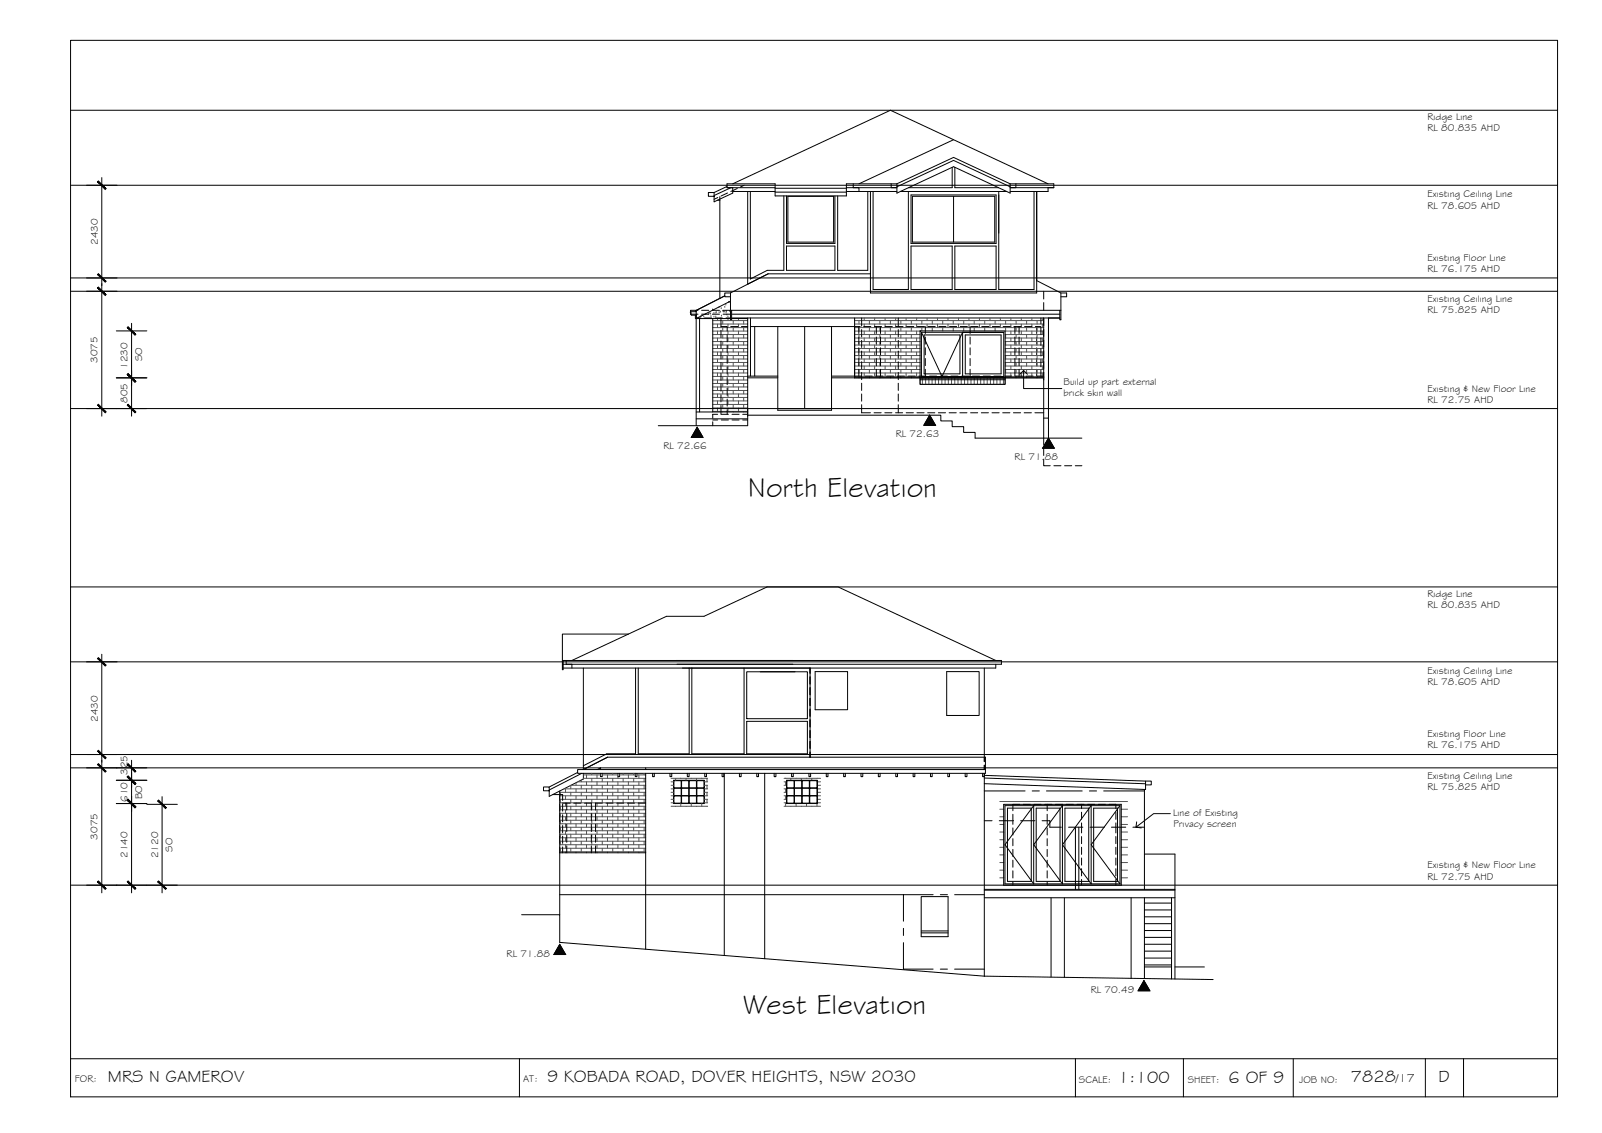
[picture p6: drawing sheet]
<svg xmlns="http://www.w3.org/2000/svg" width="420mm" height="297mm" viewBox="0 0 420 297" stroke-linecap="round" stroke-linejoin="round" font-family="sans-serif">
<!-- layer: BORDER -->
<path d="M18.5 10.6h390v277h-390zM18.5 277.6h390M136.2 277.6v10M282.1 277.6v10M310.4 277.6v10M339.2 277.6v10M373.8 277.6v10M383.8 277.6v10" fill="none" stroke="#000" stroke-width=".26"/>
<!-- layer: CEILING-FLOOR LINES -->
<g fill="none" stroke="#000" stroke-width=".26">
<path d="M18.5 28.9h390M18.5 48.6h390M188.3 51.8l-1 .5M188.8 51.6v.9M190.8 50.6l-1.7 .8M193.4 49.4l-1.7 .8M195.2 48.6l-1 .4M18.5 72.9h390M18.5 76.4h390M273.7 76.4v2M273.7 79.3v2.1M186.9 81v.4"/>
<path d="M226 83.4v2.1M226 86.4v1.9M226 89.2v1.9M226 92v1.9M226 94.8v1.9M226 97.7v1.8M235.6 83.4v2.1M235.6 86.4v1.9M235.6 89.2v1.9M235.6 92v1.9M235.6 94.8v1.9M235.6 97.7v1.8"/>
<path d="M18.5 107.1h390M226 100.5v1.9M226 103.3v1.9M226 106.1v2.1h2.3M229.2 108.2h1.9M232.1 108.2h1.8M234.9 108.2h1.8M235.6 100.5v1.9M235.6 103.3v1.9M235.6 106.1v2.1M237.7 108.2h1.9M240.5 108.2h1.9"/>
<path d="M243.3 108.2h1.9M246.1 108.2h1.9M248.9 108.2h1.9M251.7 108.2h1.9M254.6 108.2h1.8M257.4 108.2h1.8M260.2 108.2h1.9M263 108.2h1.9M265.8 108.2h1.9M268.6 108.2h1.9M271.4 108.2h2.3M273.7 114.9v1.7"/>
<path d="M273.7 117.6v1.8M273.7 120.4v1.7h1.7M276.4 122.1h1.9M279.2 122.1h1.9M282 122.1h1.7M18.5 153.9h390M18.5 173.5h390M18.5 197.8h390M258.2 198.5v1.2M18.5 201.3h390M156.6 201.8l.9-.5v.5M169.3 201.3v.5"/>
<path d="M258.2 207.4h10.6M258.2 200.6v1.2M270.7 207.4h1.9M274.5 207.4h9.3M285.7 207.4h1.9M289.5 207.4h10.7M18.5 232.1h390M244.7 234.6h-7.8v6.9M246.6 234.6h1.9M250.4 234.6h7.8M236.9 247.1v7h7.8M236.9 243.4v1.9"/>
<path d="M246.6 254.1h1.9M250.4 254.1h7.8"/>
</g>
<!-- layer: HATCH -->
<g fill="none" stroke="#545454" stroke-width=".26">
<path d="M190.4 80h.1M191.1 79.3h.1M191.3 79.3h.1M183.9 83h.1M184.6 83.1h.1M185 82.5h.1M185.9 82.4h.1M186.2 82.2h.1M186.4 82.4h.1M186.5 83h.1M186.9 84h9.2M186.9 85h9.2"/>
<path d="M186.9 85.9h9.2M186.9 86.8h9.2M186.9 87.7h9.2M186.9 88.6h9.2M186.9 89.5h9.2M186.9 90.5h9.2M186.9 91.4h9.2M186.9 92.3h9.2M186.9 93.2h9.2M186.9 94.1h9.2M186.9 95h9.2M186.9 96h9.2"/>
<path d="M186.9 96.9h9.2M186.9 97.8h9.2M186.9 98.7h9.2M186.9 99.6h9.2M187.2 82.2h.1M187.2 83.2h.1M187.7 83.1h.1M187.8 82.1h.1M187.8 81.9h.1M188.2 83.5v.5M188.2 85v.9M188.2 86.8v.9"/>
<path d="M188.2 88.6v.9M188.2 90.5v.9M188.2 92.3v.9M188.2 94.1v.9M188.2 96v.9M188.2 97.8v.9M188.2 99.6v.9M188.6 80.7h.1M188.6 82h.1M188.9 81.8h.1M189.2 80.9h.1M189.2 82.9h.1"/>
<path d="M189.6 81.6h.1M189.6 84v1M189.6 85.9v.9M189.6 87.7v.9M189.6 89.5v1M189.6 91.4v.9M189.6 93.2v.9M189.6 95v1M189.6 96.9v.9M189.6 98.7v.9M189.7 81.8h.1M190 81.8h.1"/>
<path d="M190.1 80.6h.1M190.4 82h.1M190.5 81.7h.1M190.6 82.6h.1M190.9 83.1h.1M190.9 83.5v.5M190.9 85v.9M190.9 86.8v.9M190.9 88.6v.9M190.9 90.5v.9M190.9 92.3v.9M190.9 94.1v.9"/>
<path d="M190.9 96v.9M190.9 97.8v.9M190.9 99.6v.9M191.3 81.6h.1M192.3 84v1M192.3 85.9v.9M192.3 87.7v.9M192.3 89.5v1M192.3 91.4v.9M192.3 93.2v.9M192.3 95v1M192.3 96.9v.9"/>
<path d="M192.3 98.7v.9M193.7 83.5v.5M193.7 85v.9M193.7 86.8v.9M193.7 88.6v.9M193.7 90.5v.9M193.7 92.3v.9M193.7 94.1v.9M193.7 96v.9M193.7 97.8v.9M193.7 99.6v.9M195 84v1"/>
<path d="M195 85.9v.9M195 87.7v.9M195 89.5v1M195 91.4v.9M195 93.2v.9M195 95v1M195 96.9v.9M195 98.7v.9M224.1 84h49.6M224.1 85h49.6M224.1 85.9h49.6M224.1 98.7h17.2"/>
<path d="M224.1 86.8h17.2M224.1 87.7h17.2M224.1 88.6h17.2M224.1 89.5h17.2M224.1 90.5h17.2M224.1 91.4h17.2M224.1 92.3h17.2M224.1 93.2h17.2M224.1 94.1h17.2M224.1 95h17.2M224.1 96h17.2M224.1 96.9h17.2"/>
<path d="M224.1 97.8h17.2M225.3 84v1M225.3 85.9v.9M225.3 87.7v.9M225.3 89.5v1M225.3 91.4v.9M225.3 93.2v.9M225.3 95v1M225.3 96.9v.9M225.3 98.7v.4M226.7 83.4v.6M226.7 85v.9"/>
<path d="M226.7 86.8v.9M226.7 88.6v.9M226.7 90.5v.9M226.7 92.3v.9M226.7 94.1v.9M226.7 96v.9M226.7 97.8v.9M228 84v1M228 85.9v.9M228 87.7v.9M228 89.5v1M228 91.4v.9"/>
<path d="M228 93.2v.9M228 95v1M228 96.9v.9M228 98.7v.4M229.4 83.4v.6M229.4 85v.9M229.4 86.8v.9M229.4 88.6v.9M229.4 90.5v.9M229.4 92.3v.9M229.4 94.1v.9M229.4 96v.9"/>
<path d="M229.4 97.8v.9M230.8 84v1M230.8 85.9v.9M230.8 87.7v.9M230.8 89.5v1M230.8 91.4v.9M230.8 93.2v.9M230.8 95v1M230.8 96.9v.9M230.8 98.7v.4M232.1 83.4v.6M232.1 85v.9"/>
<path d="M232.1 86.8v.9M232.1 88.6v.9M232.1 90.5v.9M232.1 92.3v.9M232.1 94.1v.9M232.1 96v.9M232.1 97.8v.9M233.5 84v1M233.5 85.9v.9M233.5 87.7v.9M233.5 89.5v1M233.5 91.4v.9"/>
<path d="M233.5 93.2v.9M233.5 95v1M233.5 96.9v.9M233.5 98.7v.4M234.9 83.4v.6M234.9 85v.9M234.9 86.8v.9M234.9 88.6v.9M234.9 90.5v.9M234.9 92.3v.9M234.9 94.1v.9M234.9 96v.9"/>
<path d="M234.9 97.8v.9M236.3 84v1M236.3 85.9v.9M236.3 87.7v.9M236.3 89.5v1M236.3 91.4v.9M236.3 93.2v.9M236.3 95v1M236.3 96.9v.9M236.3 98.7v.4M237.6 83.4v.6M237.6 85v.9"/>
<path d="M237.6 86.8v.9M237.6 88.6v.9M237.6 90.5v.9M237.6 92.3v.9M237.6 94.1v.9M237.6 96v.9M237.6 97.8v.9M239 84v1M239 85.9v.9M239 87.7v.9M239 89.5v1M239 91.4v.9"/>
<path d="M239 93.2v.9M239 95v1M239 96.9v.9M239 98.7v.4M240.4 83.4v.6M240.4 85v.9M240.4 86.8v.9M240.4 88.6v.9M240.4 90.5v.9M240.4 92.3v.9M240.4 94.1v.9M240.4 96v.9"/>
<path d="M240.4 97.8v.9M241.3 99.1h22.3v1.7h-22.3zM241.8 84v1M241.8 85.9v.9M241.9 99.1v1.7M242.8 99.1v1.7M243.1 85v.9M243.1 83.4v.6M243.6 99.1v1.7M244.5 99.1v1.7M244.5 84v1M244.5 85.9v.9"/>
<path d="M245.3 99.1v1.7M245.9 85v.9M245.9 83.4v.6M246.2 99.1v1.7M247 99.1v1.7M247.3 84v1M247.3 85.9v.9M247.9 99.1v1.7M248.6 85v.9M248.6 83.4v.6M248.7 99.1v1.7M249.6 99.1v1.7"/>
<path d="M250 84v1M250 85.9v.9M250.4 99.1v1.7M251.3 99.1v1.7M251.4 85v.9M251.4 83.4v.6M252.1 99.1v1.7M252.8 84v1M252.8 85.9v.9M253 99.1v1.7M253.8 99.1v1.7M254.1 85v.9"/>
<path d="M254.1 83.4v.6M254.7 99.1v1.7M255.5 84v1M255.5 85.9v.9M255.5 99.1v1.7M256.4 99.1v1.7M256.9 85v.9M256.9 83.4v.6M257.2 99.1v1.7M258.1 99.1v1.7M258.3 84v1M258.3 85.9v.9"/>
<path d="M258.9 99.1v1.7M259.6 85v.9M259.6 83.4v.6M259.8 99.1v1.7M260.6 99.1v1.7M261 84v1M261 85.9v.9M261.5 99.1v1.7M262.3 99.1v1.7M262.4 85v.9M262.4 83.4v.6M263.2 99.1v1.7"/>
<path d="M263.6 86.8h10.1M263.6 87.7h10.1M263.6 88.6h10.1M263.6 89.5h10.1M263.6 90.5h10.1M263.6 91.4h10.1M263.6 92.3h10.1M263.6 93.2h10.1M263.6 94.1h10.1M263.6 95h10.1M263.6 96h10.1M263.6 96.9h10.1"/>
<path d="M263.6 97.8h10.1M263.6 98.7h10.1M263.7 84v1M263.7 85.9v.9M263.7 87.7v.9M263.7 89.5v1M263.7 91.4v.9M263.7 93.2v.9M263.7 95v1M263.7 96.9v.9M263.7 98.7v.4M265.1 83.4v.6"/>
<path d="M265.1 85v.9M265.1 86.8v.9M265.1 88.6v.9M265.1 90.5v.9M265.1 92.3v.9M265.1 94.1v.9M265.1 96v.9M265.1 97.8v.9M266.5 84v1M266.5 85.9v.9M266.5 87.7v.9M266.5 89.5v1"/>
<path d="M266.5 91.4v.9M266.5 93.2v.9M266.5 95v1M266.5 96.9v.9M266.5 98.7v.4M267.9 83.4v.6M267.9 85v.9M267.9 86.8v.9M267.9 88.6v.9M267.9 90.5v.9M267.9 92.3v.9M267.9 94.1v.9"/>
<path d="M267.9 96v.9M267.9 97.8v.9M269.2 84v1M269.2 85.9v.9M269.2 87.7v.9M269.2 89.5v1M269.2 91.4v.9M269.2 93.2v.9M269.2 95v1M269.2 96.9v.9M269.2 98.7v.4M270.6 83.4v.6"/>
<path d="M270.6 85v.9M270.6 86.8v.9M270.6 88.6v.9M270.6 90.5v.9M270.6 92.3v.9M270.6 94.1v.9M270.6 96v.9M270.6 97.8v.9M272 84v1M272 85.9v.9M272 87.7v.9M272 89.5v1"/>
<path d="M272 91.4v.9M272 93.2v.9M272 95v1M272 96.9v.9M272 98.7v.4M273.4 97.8v.9M273.4 83.4v.6M273.4 85v.9M273.4 86.8v.9M273.4 88.6v.9M273.4 90.5v.9M273.4 92.3v.9"/>
<path d="M273.4 94.1v.9M273.4 96v.9M186.9 100.5h9.2M186.9 101.4h9.2M186.9 102.4h9.2M186.9 103.3h9.2M186.9 104.2h9.2M186.9 105.1h9.2M186.9 106h9.2M186.9 106.9h9.2M186.9 107.9h9.2M188.2 106.9v1"/>
<path d="M188.2 101.4v1M188.2 103.3v.9M188.2 105.1v.9M189.6 100.5v.9M189.6 102.4v.9M189.6 104.2v.9M189.6 106v.9M189.6 107.9v.1M190.9 106.9v1M190.9 101.4v1M190.9 103.3v.9M190.9 105.1v.9"/>
<path d="M192.3 100.5v.9M192.3 102.4v.9M192.3 104.2v.9M192.3 106v.9M192.3 107.9v.1M193.7 106.9v1M193.7 101.4v1M193.7 103.3v.9M193.7 105.1v.9M195 100.5v.9M195 102.4v.9M195 104.2v.9"/>
<path d="M195 106v.9M195 107.9v.1M146.8 211.4h22.5M146.8 212.3h22.5M146.8 213.2h22.5M146.8 214.1h22.5M146.8 215h22.5M146.8 216h22.5M146.8 216.9h22.5M146.8 217.8h22.5M146.8 218.7h22.5M146.8 219.6h22.5"/>
<path d="M146.8 207.7h22.5M146.8 208.6h22.5M146.8 209.6h22.5M146.8 210.5h22.5M146.9 207.7v.9M146.9 209.6v.9M146.9 211.4v.9M146.9 213.2v.9M146.9 215v1M146.9 216.9v.9M146.9 218.7v.9M147.9 206.8h21.4"/>
<path d="M148.3 210.5v.9M148.3 206.8v.9M148.3 208.6v1M148.3 212.3v.9M148.3 214.1v.9M148.3 216v.9M148.3 217.8v.9M148.3 219.6v.9M149.7 205.9v.9M149.7 207.7v.9M149.7 209.6v.9M149.7 211.4v.9"/>
<path d="M149.7 213.2v.9M149.7 215v1M149.7 216.9v.9M149.7 218.7v.9M149.7 205.9h19.6M151.1 210.5v.9M151.1 205.2v.7M151.1 206.8v.9M151.1 208.6v1M151.1 212.3v.9M151.1 214.1v.9M151.1 216v.9"/>
<path d="M151.1 217.8v.9M151.1 219.6v.9M151.5 205h17.8M152.4 204.5v.5M152.4 205.9v.9M152.4 207.7v.9M152.4 209.6v.9M152.4 211.4v.9M152.4 213.2v.9M152.4 215v1M152.4 216.9v.9M152.4 218.7v.9"/>
<path d="M153 203.2h4.5M153 204.1h16.3M153.8 210.5v.9M153.8 203.2v.9M153.8 205v.9M153.8 206.8v.9M153.8 208.6v1M153.8 212.3v.9M153.8 214.1v.9M153.8 216v.9M153.8 217.8v.9M153.8 219.6v.9"/>
<path d="M155.2 202.7v.5M155.2 204.1v.9M155.2 205.9v.9M155.2 207.7v.9M155.2 209.6v.9M155.2 211.4v.9M155.2 213.2v.9M155.2 215v1M155.2 216.9v.9M155.2 218.7v.9M156.6 210.5v.9M156.6 203.2v.9"/>
<path d="M156.6 205v.9M156.6 206.8v.9M156.6 208.6v1M156.6 212.3v.9M156.6 214.1v.9M156.6 216v.9M156.6 217.8v.9M156.6 219.6v.9M158 203.2h4.1M158 204.1v.9M158 205.9v.9M158 207.7v.9"/>
<path d="M158 209.6v.9M158 211.4v.9M158 213.2v.9M158 215v1M158 216.9v.9M158 218.7v.9M159.3 210.5v.9M159.3 203.2v.9M159.3 205v.9M159.3 206.8v.9M159.3 208.6v1M159.3 212.3v.9"/>
<path d="M159.3 214.1v.9M159.3 216v.9M159.3 217.8v.9M159.3 219.6v.9M160.7 202.7v.5M160.7 204.1v.9M160.7 205.9v.9M160.7 207.7v.9M160.7 209.6v.9M160.7 211.4v.9M160.7 213.2v.9M160.7 215v1"/>
<path d="M160.7 216.9v.9M160.7 218.7v.9M162.1 210.5v.9M162.1 203.6v.5M162.1 205v.9M162.1 206.8v.9M162.1 208.6v1M162.1 212.3v.9M162.1 214.1v.9M162.1 216v.9M162.1 217.8v.9M162.1 219.6v.9"/>
<path d="M162.5 203.2h4.1M163.4 202.7v.5M163.4 204.1v.9M163.4 205.9v.9M163.4 207.7v.9M163.4 209.6v.9M163.4 211.4v.9M163.4 213.2v.9M163.4 215v1M163.4 216.9v.9M163.4 218.7v.9M164.8 210.5v.9"/>
<path d="M164.8 203.2v.9M164.8 205v.9M164.8 206.8v.9M164.8 208.6v1M164.8 212.3v.9M164.8 214.1v.9M164.8 216v.9M164.8 217.8v.9M164.8 219.6v.9M166.2 202.7v.5M166.2 204.1v.9M166.2 205.9v.9"/>
<path d="M166.2 207.7v.9M166.2 209.6v.9M166.2 211.4v.9M166.2 213.2v.9M166.2 215v1M166.2 216.9v.9M166.2 218.7v.9M167.1 203.2h2.2M167.6 210.5v.9M167.6 203.2v.9M167.6 205v.9M167.6 206.8v.9"/>
<path d="M167.6 208.6v1M167.6 212.3v.9M167.6 214.1v.9M167.6 216v.9M167.6 217.8v.9M167.6 219.6v.9M168.9 202.7v.5M168.9 204.1v.9M168.9 205.9v.9M168.9 207.7v.9M168.9 209.6v.9M168.9 211.4v.9"/>
<path d="M168.9 213.2v.9M168.9 215v1M168.9 216.9v.9M168.9 218.7v.9M176 204.1h9.6M176 205h.6M176 205.9h.6M176 206.8h.6M176 207.7h.6M176 208.6h.6M176 209.6h.6M176 210.5h.6"/>
<path d="M176 211.4h9.6M177.2 204.1v.5M177.2 211.4h.1M178.5 204v.1M178.5 210.7v.7M179.9 204.1v.5M179.9 211.4h.1M181.3 204v.1M181.3 210.7v.7M182.7 204.1v.5M182.7 211.4h.1M184.1 204v.1"/>
<path d="M184.1 210.7v.7M184.7 205h.9M184.7 205.9h.9M184.7 206.8h.9M184.7 207.7h.9M184.7 208.6h.9M184.7 209.6h.9M184.7 210.5h.9M185.4 204.1v.9M185.4 205.9v.9M185.4 207.7v.9M185.4 209.6v.9"/>
<path d="M185.4 211.4h.1M205.6 204.1h9.6M205.6 205h.7M205.6 205.9h.7M205.6 206.8h.7M205.6 207.7h.7M205.6 208.6h.7M205.6 209.6h.7M205.6 210.5h.7M205.6 211.4h9.6M206 204v.1M206 205v.9"/>
<path d="M206 206.8v.9M206 208.6v1M206 210.5v.9M207.4 204.1v.5M207.4 211.4h.1M208.8 204v.1M208.8 210.7v.7M210.2 204.1v.5M210.2 211.4h.1M211.5 204v.1M211.5 210.7v.7M212.9 204.1v.5"/>
<path d="M212.9 211.4h.1M214.3 204v.1M214.3 210.7v.7M214.4 205h.8M214.4 205.9h.8M214.4 206.8h.8M214.4 207.7h.8M214.4 208.6h.8M214.4 209.6h.8M214.4 210.5h.8M262.2 210.1h33.5M262.2 212.1h1"/>
<path d="M262.2 214.1h1M262.2 216.1h1M262.2 218.1h1M294.1 212.1h1.6M294.1 214.1h1.6M294.1 216.1h1.6M294.1 218.1h1.6M146.8 220.5h22.5M146.8 221.5h22.5M146.8 222.4h22.5M146.8 223.3h22.5M146.9 220.5v1"/>
<path d="M146.9 222.4v.9M148.3 221.5v.9M148.3 223.3v.3M149.7 220.5v1M149.7 222.4v.9M151.1 221.5v.9M151.1 223.3v.3M152.4 220.5v1M152.4 222.4v.9M153.8 221.5v.9M153.8 223.3v.3M155.2 220.5v1"/>
<path d="M155.2 222.4v.9M156.6 221.5v.9M156.6 223.3v.3M158 220.5v1M158 222.4v.9M159.3 221.5v.9M159.3 223.3v.3M160.7 220.5v1M160.7 222.4v.9M162.1 221.5v.9M162.1 223.3v.3M163.4 220.5v1"/>
<path d="M163.4 222.4v.9M164.8 221.5v.9M164.8 223.3v.3M166.2 220.5v1M166.2 222.4v.9M167.6 221.5v.9M167.6 223.3v.3M168.9 220.5v1M168.9 222.4v.9M262.2 232.1h33.5M262.2 220.1h1M262.2 222.1h1"/>
<path d="M262.2 224.1h1M262.2 226.1h1M262.2 228.1h1M262.2 230.1h1M294.1 220.1h1.6M294.1 222.1h1.6M294.1 224.1h1.6M294.1 226.1h1.6M294.1 228.1h1.6M294.1 230.1h1.6"/>
</g>
<!-- layer: DIMENSION -->
<g fill="none" stroke="#000" stroke-width=".26">
<path d="M22.7 48.6h8M26.7 46.6v62.5M22.7 76.4h8M22.7 72.9h8M30.5 86.8h8M30.5 99.1h8M34.5 84.8v24.3M22.7 107.1h15.8M22.7 173.5h8M26.7 171.5v62.6M22.7 197.8h8M34.5 199.3v7.3"/>
<path d="M22.7 201.3h15.8M30.5 204.6h8M30.5 210.7h8M34.5 202.6v10.1M34.5 208.7v25.4M38.5 210.9h8M42.5 208.9v25.2M22.7 232.1h23.8"/>
</g>
<!-- layer: 0 -->
<g fill="#000" stroke="#000" stroke-width=".26">
<path d="M25.6 47.7l2 2 .2-.2zM25.6 47.7l.2-.3 2 2.1z"/>
<path d="M25.6 72l2.2 1.8-2-2.1zM25.6 72l2.2 1.8-.2 .2z"/>
<path d="M25.6 75.5l2 2 .2-.2zM25.6 75.5l.2-.2 2 2z"/>
<path d="M33.6 98l-.2 .2 2.2 1.8zM33.4 98.2l2.2 1.8-.2 .2z"/>
<path d="M33.4 85.9l2 2 .2-.2zM33.6 85.7l2 2-2.2-1.8z"/>
<path d="M25.8 106l-.2 .2 2.2 1.8zM25.6 106.2l2.2 1.8-.2 .2z"/>
<path d="M33.6 106l-.2 .2 2.2 1.8zM33.4 106.2l2.2 1.8-.2 .2z"/>
<path d="M33.4 98.2l2 2 .2-.2zM33.6 98l2 2-2.2-1.8z"/>
<path d="M25.6 172.6l2 2 .2-.2zM25.6 172.6l.2-.2 2 2z"/>
<path d="M25.6 196.9l2.2 1.8-2-2zM25.6 196.9l2.2 1.8-.2 .2z"/>
<path d="M25.6 200.4l2 2 .2-.2zM25.6 200.4l.2-.2 2 2z"/>
<path d="M33.6 203.5l-.2 .2 2.2 1.8zM33.4 203.7l2.2 1.8-.2 .2z"/>
<path d="M33.6 203.5l-.2 .2 2.2 1.8zM33.4 203.7l2.2 1.8-.2 .2z"/>
<path d="M33.4 200.4l2 2 .2-.2zM33.6 200.2l2 2-2.2-1.8z"/>
<path d="M33.4 209.8l2 2 .2-.2zM33.6 209.6l2 2-2.2-1.8z"/>
<path d="M33.4 209.8l2 2 .2-.2zM33.6 209.6l2 2-2.2-1.8z"/>
<path d="M41.4 210l2 2 .2-.2zM41.6 209.8l2 2-2.2-1.8z"/>
<path d="M25.8 231l-.2 .2 2.2 1.8zM25.6 231.2l2.2 1.8-.2 .2z"/>
<path d="M33.6 231l-.2 .2 2.2 1.8zM33.4 231.2l2.2 1.8-.2 .2z"/>
<path d="M41.6 231l-.2 .2 2.2 1.8zM41.4 231.2l2.2 1.8-.2 .2z"/>
</g>
<!-- layer: WINDOWS -->
<g fill="none" stroke="#000" stroke-width=".26">
<path d="M241.7 87.1h21.6h-10.8M241.7 87.1l5.4 11.6 5.4-11.6M241.7 87.1v11.6h21.6v-11.6M242.4 87.8h9.4v10.2h-9.4zM252.5 87.1v11.6M253.2 87.8h9.4v10.2h-9.4zM176.6 204.6h8.1v6.1h-8.1zM176.7 204.7h2v1.9h-2zM176.7 206.7h2v1.9h-2zM176.7 208.7h2v1.9h-2zM178.8 204.7h1.8v1.9h-1.8zM178.8 206.7h1.8v1.9h-1.8z"/>
<path d="M178.8 208.7h1.8v1.9h-1.8zM180.7 204.7h2v1.9h-2zM180.7 206.7h2v1.9h-2zM180.7 208.7h2v1.9h-2zM182.8 204.7h1.8v1.9h-1.8zM182.8 206.7h1.8v1.9h-1.8zM182.8 208.7h1.8v1.9h-1.8zM206.3 204.6h8.1v6.1h-8.1zM206.4 204.7h1.9v1.9h-1.9zM206.4 206.7h1.9v1.9h-1.9zM206.4 208.7h1.9v1.9h-1.9zM208.4 204.7h1.9v1.9h-1.9z"/>
<path d="M208.4 206.7h1.9v1.9h-1.9zM208.4 208.7h1.9v1.9h-1.9zM210.4 204.7h1.9v1.9h-1.9zM210.4 206.7h1.9v1.9h-1.9zM210.4 208.7h1.9v1.9h-1.9zM212.4 204.7h1.9v1.9h-1.9zM212.4 206.7h1.9v1.9h-1.9zM212.4 208.7h1.9v1.9h-1.9zM264.2 211.9h6.3v19.2h-6.3zM271.1 211.2v20.5l-7.5-10.2zM271.8 211.9h6.2v19.2h-6.2zM278.6 211.2v20.5l-7.5-10.2z"/>
<path d="M279.3 211.9h6.2v19.2h-6.2zM286.2 211.2v20.5l-7.6-10.2zM286.8 211.9h6.3v19.2h-6.3zM293.7 211.2l-7.5 10.3 7.5 10.2M293.7 211.2h-30.1v20.5h30.1M293.7 211.2v20.5"/>
</g>
<!-- layer: EXISTING -->
<g fill="none" stroke="#000" stroke-width=".26">
<path d="M250.1 36.6l-24.8 11.6M188.2 52.5h.6v25.7M190.7 49.2h1.5v1M190.7 49.2h12.6M190.7 48.9l-3.4 1.6M191.7 49.2l-4.4 2.1M192.2 50.2v.4l-4.9 2.3v-2.4h-1.5v1h1.5M192.2 50.2h11.1M192.2 48.2l41.3-19.3 41.4 19.3M196.1 50.2v24.3M196.8 50.2v22.9l4.4-2.2h4.4v-19.5M203.3 49.4h18.7"/>
<path d="M203.3 50.4h18.7M206.3 51.4v12.4h12.7v-12.4M206.6 51.5h12v12h-12zM222 50.2h13.2M223.8 48.2v1h1.5v1M227.6 50.2v20.7h-7.9v-19.5M228.3 50.2v26.6h43.6v-26.6v23.4l6.3 3.2v7h-.3v-2.4M229 50.2v25.7h9.2v-25.7M233.7 48.2v1h1.5h-13.2M235.2 48.2h-13.2v3.2h-18.7v-3.2h-12.6v1M235.2 48.2v2.4l14.9-6.9 14.8 6.9v-2.4M235.2 48.2l14.9-6.9 14.8 6.9"/>
<path d="M235.2 49l14.9-6.9 14.8 6.9M236.2 50.2h27.8M238.9 51.1h22.3v12.7h-22.3zM239.3 51.5h21.6v12h-21.6zM249.7 43.9v5.3h-11.4M250.1 51.5v12M250.4 43.9v5.3h11.5M261.9 50.2v25.7h9.3v-25.7M264.9 48.2h11.5v1h-11.5h1.5v-1M274.9 49.2v1h-10M190.1 77.6l-7.5 3.8M191.6 76.8h-1.5v1h1.5"/>
<path d="M191.6 76.8v7h.3v-2.4M206.3 64.5h12.7v6.4h-12.7zM228.3 71.8h-26.8l-9.9 5M238.9 64.5h10.8v11.4h-10.8zM250.4 64.5h10.8v11.4h-10.8zM278.2 76.8h1.5v1h-1.5M182.6 82.4v1h1.2M183.1 81.4h-2v1h2M184 81.4h1.9M184 82.4h1.9M184.8 83.4h1.8M186.8 81.4h1.9"/>
<path d="M186.8 82.4h1.9M187.6 83.4h1.8M189.1 85.6h1.6v1.2M189.1 83.4v2.3M189.1 86.6v1.9M189.1 89.4v1.9M189.1 92.2v1.9M189.1 95.1v1.8M189.1 97.9v1.8M189.6 81.4h88.6M189.6 82.4h2M190.4 83.4h1.2"/>
<path d="M190.7 87.7v1.9M190.7 90.5v1.9M190.7 93.4v1.8M190.7 96.2v1.9M190.7 99v1.9M191.7 85.6h1.8M191.9 83.4h86M191.9 82.4h86M194.5 85.6h1.6M196.1 83.4v28.2M196.1 98.6h7.9M196.1 99.1h7.9"/>
<path d="M196.8 85.6h28.8M196.8 83.4v15.2M197.9 85.6v13M204 85.6v22h14.1v-22M211 85.6v21.5M218.1 98.6h7.9M218.1 99.1h55.6M224.1 85.6v13M225.2 85.6v1.8M225.2 88.4v1.8M225.2 91.2v1.8M225.2 94v1.9"/>
<path d="M225.2 96.8v1.8M226.5 85.6h1.9M226.9 98.6h1.9M229.3 85.6h1.9M229.7 98.6h1.9M229.8 85.6v1.8M229.8 88.4v1.8M229.8 91.2v1.8M229.8 94v1.9M229.8 96.8v1.8M230.9 85.6v1.8M230.9 88.4v1.8"/>
<path d="M230.9 91.2v1.8M230.9 94v1.9M230.9 96.8v1.8M232.2 85.6h1.8M232.5 98.6h1.9M235 85.6h1.8M235.3 98.6h1.9M237.8 85.6h1.9M238.2 98.6h1.8M240.6 85.6h1.9M241 98.6h1.9M242.7 85.6v1.8"/>
<path d="M242.7 88.4v1.8M242.7 91.2v1.8M242.7 94v1.9M242.7 96.8v1.8M243.4 85.6h1.9M243.8 98.6h1.8M246.2 85.6h1.9M246.6 98.6h1.9M249 85.6h1.9M249.4 98.6h1.9M251.8 85.6h1.9M252.2 98.6h1.9"/>
<path d="M254.4 85.6v1.8M254.4 88.4v1.8M254.4 91.2v1.8M254.4 94v1.9M254.4 96.8v1.8M254.7 85.6h1.8M255 98.6h1.9M257.5 85.6h1.8M257.8 98.6h1.9M260.3 85.6h1.9M260.7 98.6h1.8M263.1 85.6h1.9"/>
<path d="M263.5 98.6h1.9M265.9 85.6h1.9M266.2 85.6v1.8M266.2 88.4v1.8M266.2 91.2v1.8M266.2 94v1.9M266.2 96.8v1.8M266.3 98.6h1.8M267.3 85.6v1.8M267.3 88.4v1.8M267.3 91.2v1.8M267.3 94v1.9"/>
<path d="M267.3 96.8v1.8M268.7 85.6h1.9M269.1 98.6h1.9M271.5 85.6h1.5M271.9 85.6v1.8M271.9 88.4v1.8M271.9 91.2v1.8M271.9 94v1.9M271.9 96.8v1.8h1.8M273 83.4v1.5M273 85.8v1.9M273 88.6v1.9"/>
<path d="M273 91.5v1.8M273 94.3v1.9M273 97.1v1.5M273.7 83.4v2M273.7 86.3v1.9M273.7 89.1v1.9M273.7 92v1.8M273.7 94.8v1.8M273.7 97.6v17.3M275 83.4v31.5M186.9 110.1h1.3M186.9 110.6v1"/>
<path d="M188.2 108.6h-1.3v1M189.1 100.7v1.8M189.1 103.5v1.9M189.1 106.3v2.3M189.2 108.6h1.8M189.2 110.1h1.8M190.7 101.8v1.9M190.7 104.6v1.9M190.7 107.4v1.2M192 108.6h1.9M192 110.1h1.9M194.8 108.6h1.3"/>
<path d="M194.8 110.1h1.3M204 107.1h14.1M273.7 109.6h1.3M147.5 173.2h115.1v1h-114.9M148.5 173.2v1M150 173.2l24.8-11.6h9.8l16.6-7.7h18.6l41.4 19.3M150 174.2v.9M153 175.1v26.7l6.3-3.3h99.2v4.2h-107v-.9h107M164.9 166.2h-17.4v9.4h.2v-2.4M166.7 175.1v22.5h-7.6l-6.1 3.2M167.4 175.1v22.5h13.3v-22.5M181.4 175.1v22.5h13.7v-22.5"/>
<path d="M195.8 176.1h16v12.3h-16zM199.4 176.1h9.1M212.5 175.1v23.4M213.8 176.1h8.5v10h-8.5zM248.3 176.1h8.5v11.5h-8.5zM258.2 175.1v23.4M261.2 174.2v.9h-113.5M195.8 189.1h16v8.5h-16zM145 208.3h2.6v1.5M146.8 208.3v1.5M146.8 210.8v1.9M146.8 213.6v1.9"/>
<path d="M146.8 216.4v1.9M146.8 219.2v1.9M147.6 210.8v1.9M147.6 213.6v1.9M147.6 216.4v1.9M147.6 219.2v1.9M147.6 210.6h1.9M148.6 210.6v1.8M148.6 213.3v1.9M148.6 216.1v1.9M148.6 218.9v1.9M150.5 210.6h1.9"/>
<path d="M151.5 202.5l-7.5 3.8M152.6 202.7l-8.6 4.4M153 202.7v1.5l-9 4.6v-2.5h-1.5v1h1.5M153.3 210.6h1.9M155.1 210.6v1.8M155.1 213.3v1.9M155.1 216.1v1.9M155.1 218.9v1.9M156.1 210.6h1.9M156.2 210.6v1.8M156.2 213.3v1.9M156.2 216.1v1.9"/>
<path d="M156.2 218.9v1.9M157.5 202.7v.9h.5v-.9M158.9 210.6h1.9M161.7 210.6h1.9M162.1 202.7v.9h.4v-.9M164.5 210.6h1.9M166.6 202.7v.9h.5v-.9M167.4 210.6h1.9M171.2 202.7v.9h.4v-.9M175.7 202.7v.9h.5v-.9M180.3 202.7v.9h.4v-.9M184.8 202.7v.9h.5v-.9"/>
<path d="M189.4 202.7v.9h.4v-.9M190 202.7v47.8M193.9 202.7v.9h.5v-.9M198.5 202.7v.9h.4v-.9M200.6 202.7v48.6M203 202.7v.9h.5v-.9M207.6 202.7v.9h.5v-.9M212.2 202.7v.9h.4v-.9M216.7 202.7v.9h.5v-.9M221.3 202.7v.9h.4v-.9M225.8 202.7v.9h.5v-.9M230.4 202.7v.9h.4v-.9"/>
<path d="M234.9 202.7v.9h.5v-.9M239.5 202.7v.9h.4v-.9M244 202.7v.9h.5v-.9M248.6 202.7v.9h.4v-.9M253.1 202.7v.9h.5v-.9M257.7 202.7v.9h.5v-.9v53.2M258.2 203.3l43.7 1.5v1h-1.5M258.2 204l42.2 1.5M265.6 213.5v2.6M265.6 217.1v1.8M265.6 219.9v1.8M267.4 210.9h-1.8v1.6"/>
<path d="M268.4 210.9h1.8M271.2 210.9h1.9M274 210.9h1.9M274.6 213.5v2.6M274.6 210.9v1.6M274.6 217.1v1.8M274.6 219.9v1.8M276.8 210.9h1.9M279.6 210.9h1.9M282.1 216.9v16.3M282.4 210.9h1.9M282.9 216.9v16.3"/>
<path d="M283.7 215.7v2.7M283.7 210.9v1.1M283.7 212.9v1.9M283.7 219.3v1.9M285.2 210.9h1.9M288.1 210.9h1.8M290.9 210.9h1.8v1.1M292.7 215.7v2.7M292.7 212.9v1.9M292.7 219.3v1.9M300.2 207v26.2M300.4 204.8v2.2l-42.2-1.5"/>
<path d="M146.8 222v17.8M146.8 234.6h90.1M146.8 223.6h22.5v25.2M147.6 222v1.6M148.6 221.8v1.8M155.1 221.8v1.8M156.2 221.8v1.8M241.6 235.1h7.1v10.5h-7.1zM258.2 233.2h50M258.2 233.4h50M258.2 235.4h50M265.6 222.7v1.9"/>
<path d="M265.6 225.5v1.9M265.6 228.3v1.9M265.6 231.1v1M274.6 222.7v1.9M274.6 225.5v1.9M274.6 228.3v1.9M274.6 231.1v1M275.7 235.4v20.8M279.2 235.4v20.8M283.7 222.1v1.9M283.7 224.9v1.9M283.7 227.7v1.9"/>
<path d="M283.7 230.6v1.5M292.7 222.1v1.9M292.7 224.9v1.9M292.7 227.7v1.9M292.7 230.6v1.5M296.7 235.4v21.2M300.2 235.4v21.2M300.2 223.9h8v32.8M300.2 236.8h7.1M300.2 238.6h7.1M307.3 235.4v21.3M241.6 244.1h7.1"/>
<path d="M241.6 244.6h7.1M300.2 240.4h7.1M300.2 242.2h7.1M300.2 244h7.1M300.2 245.8h7.1M300.2 247.6h7.1M300.2 249.4h7.1M300.2 251.2h7.1M300.2 253h7.1"/>
</g>
<!-- layer: GRDLEV -->
<path d="M172.6 111.6h23.5M196.1 108.9h50.6v1.5h3v1.5h3v1.5h3v1.5h28M136.8 239.8h10v7.3l111.4 8.8 60 .9M300.2 253.5h7.1M308.2 253.5h7.7" fill="none" stroke="#000" stroke-width=".26"/>
<!-- layer: LEVELS -->
<path d="M182.8 112l1.6 2.7h-3.1zM243.8 108.9l1.5 2.6h-3zM275 114.9l1.5 2.6h-3zM146.8 247.6l1.5 2.6h-3zM300 257.1l1.6 2.7h-3.1z" fill="#000" stroke="#000" stroke-width=".26"/>
<path d="M182.8 112l1.6 2.7h-3.1zM243.8 108.9l1.5 2.6h-3zM275 114.9l1.5 2.6h-3zM146.8 247.6l1.5 2.6h-3zM300 257.1l1.6 2.7h-3.1z" fill="none" stroke="#000" stroke-width=".26"/>
<!-- layer: NEWWORK -->
<g fill="none" stroke="#000" stroke-width=".26">
<path d="M190.1 77.6l-7.7 3.9 .2 .2-1.6 .1 .2 .2 .1 .6h1.3M191.6 78.9l-9 4.6M182.4 82.6v.9h.2M182.6 81.4v30.2M182.6 83.5h9M183.5 83.5v24.5M186.9 83.5v24.5M191.9 83.5h4.2M224.1 83.4v15.7h49.6v-15.7M241.3 86.8h22.3v12.3h-22.3zM241.3 99.1v1.7h22.3v-1.7M241.3 99.6h22.3"/>
<path d="M182.6 108h13.5M182.6 109.8h13.5M146.8 207.4v16.2M169.3 202.7v20.9M263.2 210.9h30.9v21.2h-30.9z"/>
</g>
<!-- layer: 0.13 -->
<path d="M258.2 215.2h2M262.1 215.2h3.7M267.7 215.2h3.7M273.3 215.2h2v1.7h3.1M280.3 216.9h3.7M285.9 216.9h3.7M291.5 216.9h3.8M297.1 216.9h3.1" fill="none" stroke="#000" stroke-width=".26"/>
<!-- layer: 0 -->
<path d="M267.5 98.1l1-1 1 1M268.5 97.1v4.8h10M298.1 215.5l-.2 1.4 1.4 .2M306.9 213.3h-4.3l-4.7 3.6" fill="none" stroke="#000" stroke-width=".26"/>
<g font-size="7.5">
<text x="196.2" y="130.4">North Elevation</text>
<text x="194.9" y="265.8">West Elevation</text>
</g>
<g font-size="4.5">
<text x="28.3" y="283.6">MRS N GAMEROV</text>
<text x="143.5" y="283.6">9 KOBADA ROAD, DOVER HEIGHTS, NSW 2030</text>
<text x="293.3" y="283.9">1:100</text>
<text x="322.2" y="283.9">6 OF 9</text>
<text x="354.3" y="283.8">7828</text>
<text x="377.3" y="283.7">D</text>
</g>
<text font-size="3.2" x="366.1" y="283.8">/17</text>
<g font-size="2.6">
<text x="374.4" y="31.4">Ridge Line</text>
<text x="374.4" y="34.4">RL 80.835 AHD</text>
<text x="374.4" y="51.7">Existing Ceiling Line</text>
<text x="374.4" y="54.7">RL 78.605 AHD</text>
<text x="25.6" y="64.3" transform="rotate(-90 25.6 64.3)">2430</text>
<text x="374.4" y="71.2">RL 76.175 AHD</text>
<text x="374.4" y="68.3">Existing Floor Line</text>
<text x="374.4" y="82.1">RL 75.825 AHD</text>
<text x="374.4" y="79.2">Existing Ceiling Line</text>
<text x="25.6" y="95.2" transform="rotate(-90 25.6 95.2)">3075</text>
<text x="37.3" y="94.7" transform="rotate(-90 37.3 94.7)">SO</text>
<text x="33.4" y="96.7" transform="rotate(-90 33.4 96.7)">1230</text>
<text x="279" y="101">Build up part external</text>
<text x="33.4" y="105.6" transform="rotate(-90 33.4 105.6)">805</text>
<text x="278.9" y="103.9">brick skin wall</text>
<text x="374.4" y="105.6">RL 72.75 AHD</text>
<text x="374.4" y="102.7">Existing &amp; New Floor Line</text>
<text x="174" y="117.7">RL 72.66</text>
<text x="235" y="114.5">RL 72.63</text>
<text x="266.1" y="120.5">RL 71.88</text>
<text x="374.4" y="156.4">Ridge Line</text>
<text x="374.4" y="159.3">RL 80.835 AHD</text>
<text x="374.4" y="179.6">RL 78.605 AHD</text>
<text x="374.4" y="176.7">Existing Ceiling Line</text>
<text x="25.6" y="189.2" transform="rotate(-90 25.6 189.2)">2430</text>
<text x="374.4" y="196.2">RL 76.175 AHD</text>
<text x="374.4" y="193.3">Existing Floor Line</text>
<text x="33.4" y="203.2" transform="rotate(-90 33.4 203.2)">325</text>
<text x="37.3" y="209.5" transform="rotate(-90 37.3 209.5)">BO</text>
<text x="374.4" y="207.1">RL 75.825 AHD</text>
<text x="374.4" y="204.2">Existing Ceiling Line</text>
<text x="33.4" y="210.3" transform="rotate(-90 33.4 210.3)">610</text>
<text x="307.7" y="213.9">Line of Existing</text>
<text x="25.6" y="220.1" transform="rotate(-90 25.6 220.1)">3075</text>
<text x="307.7" y="216.9">Privacy screen</text>
<text x="33.4" y="224.9" transform="rotate(-90 33.4 224.9)">2140</text>
<text x="41.5" y="225" transform="rotate(-90 41.5 225)">2120</text>
<text x="45.3" y="223.3" transform="rotate(-90 45.3 223.3)">SO</text>
<text x="374.4" y="227.7">Existing &amp; New Floor Line</text>
<text x="374.4" y="230.6">RL 72.75 AHD</text>
<text x="132.9" y="250.9">RL 71.88</text>
<text x="286.1" y="260.4">RL 70.49</text>
<text x="19.6" y="283.8">FOR:</text>
<text x="137.2" y="283.6">AT:</text>
<text x="283" y="283.9">SCALE:</text>
<text x="311.5" y="283.9">SHEET:</text>
<text x="340.7" y="283.9">JOB NO:</text>
</g>
</svg>
